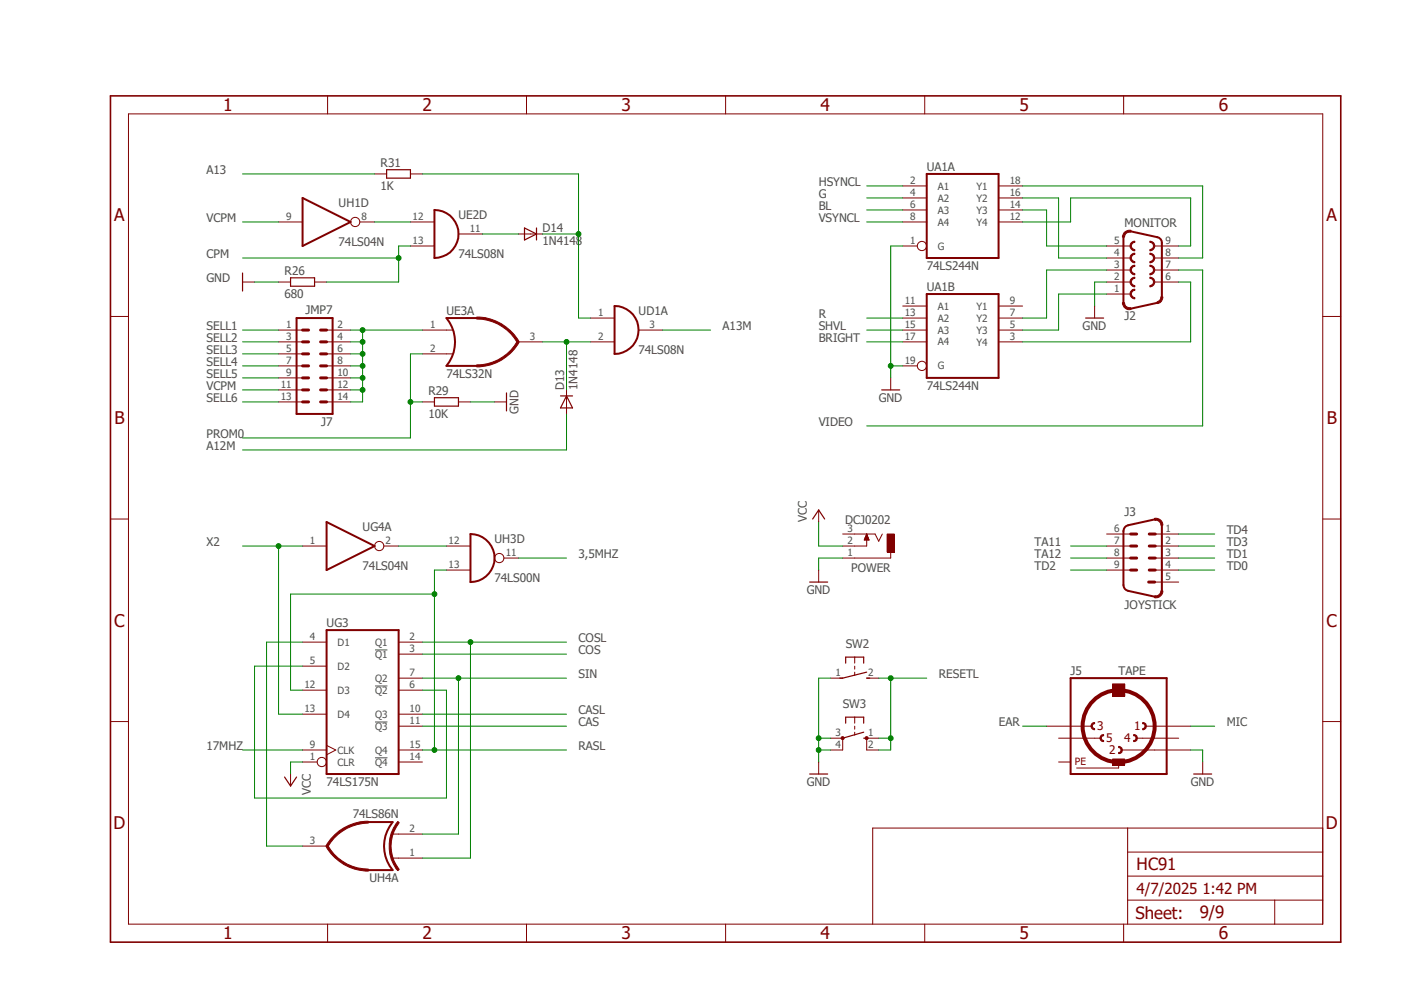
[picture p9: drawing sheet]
<svg xmlns="http://www.w3.org/2000/svg" width="297mm" height="210mm" viewBox="0 0 297 210" stroke-linecap="round" stroke-linejoin="round" font-family="sans-serif">
<path d="M22.9 19.9l261.1 179.9M284 19.9l-261.1 179.9" fill="none" stroke="#fff" stroke-width=".21"/>
<path d="M79.3 137.5h2.7M79.3 145.1h2.7M79.3 152.7h2.7M79.3 160.3h2.7" fill="none" stroke="#505050" stroke-width=".21"/>
<g fill="none" stroke="#800000" stroke-width=".21">
<path d="M27.2 24.1h252.6v171.4h-252.6zM69.3 20.3v3.8M111.4 20.3v3.8M153.5 20.3v3.8M195.6 20.3v3.8M237.7 20.3v3.8M58.9 46.9h5.1M76.1 46.9h3.1M86.8 46.9h5.1M86.8 52h5.1M97 49.5h5.1M23.4 66.9h3.8"/>
<path d="M94.4 69.8h1.3M94.4 74.8h1.3M279.8 66.9h3.8M23.4 109.8h3.8M279.8 109.8h3.8M23.4 152.6h3.8M279.8 152.6h3.8M238.5 175.1v20.4M279.8 175.1h-95.2v20.4M69.3 195.5v3.8M111.4 195.5v3.8M153.5 195.5v3.8"/>
<path d="M195.6 195.5v3.8M237.7 195.5v3.8M238.5 190.4h41.3M238.5 185.3h41.3M238.5 180.2h41.3M269.7 190.4v5.1"/>
<circle cx="75.1" cy="46.9" r=".98"/>
</g>
<path d="M23.4 20.3h260.2v179h-260.2z" fill="none" stroke="#800000" stroke-width=".34"/>
<path d="M64 41.9l10.2 5-10.2 5.1zM91.9 44.4a5.1 5.1 0 0 1 5.1 5.1 5.1 5.1 0 0 1-5.1 5.1zM94.4 67.3h6.4M94.4 77.4h6.4" fill="none" stroke="#800000" stroke-width=".42"/>
<path d="M100.8 77.2a9.8 9.8 0 0 0 8.6-5l.4 .2a10.3 10.3 0 0 1-9 5.2z" fill-rule="evenodd" fill="#800000"/>
<path d="M100.8 77.2a9.8 9.8 0 0 0 8.6-5l.4 .2a10.3 10.3 0 0 1-9 5.2z" fill="none" stroke="#800000" stroke-width=".21"/>
<path d="M100.8 67.1a10.3 10.3 0 0 1 9 5.2l-.4 .2a9.9 9.9 0 0 0-8.6-5z" fill-rule="evenodd" fill="#800000"/>
<g fill="none" stroke="#800000" stroke-width=".21">
<path d="M79.2 36.8h2.6M86.8 36.8h2.6M51.3 59.6h2.5M58.9 59.6h2.6M66.5 59.6h2.6M109.7 49.5h5.1M58.9 69.8h5.1M58.9 74.8h5.1M58.9 72.3h5.1M58.9 77.4h5.1M58.9 79.9h5.1M69.1 69.8h5.1"/>
<path d="M69.1 74.8h5.1M69.1 72.3h5.1M69.1 77.4h5.1M69.1 79.9h5.1M89.4 69.8h5M89.4 74.8h5M100.8 67.1a10.3 10.3 0 0 1 9 5.2l-.4 .2a9.9 9.9 0 0 0-8.6-5zM109.7 72.3h5.1M124.9 72.3h5.1M124.9 67.3h5.1M135.1 69.8h5.1M58.9 85h5.1"/>
<path d="M58.9 82.5h5.1M69.1 85h5.1M69.1 82.5h5.1M89.4 85h2.5M97 85h2.5M104.6 85h2.5M119.8 82.5v5M64 115.5h5.1M81.2 115.5h3.1M94.4 115.5h5.1M106.6 118h3.1M64 135.8h5.1"/>
<path d="M84.3 135.8h5.1M84.3 138.3h5.1M94.4 120.6h5.1M64 140.9h5.1M64 146h5.1M64 158.6h5.1M64 151h5.1M69.1 157.6l1.9 1-1.9 1M84.3 146h5.1M84.3 143.4h5.1M84.3 158.6h5.1M84.3 151h5.1"/>
<path d="M84.3 153.6h5.1M64 161.2h3.1M83.1 176.4h1.2M84.3 161.2h5.1M83.1 181.5h1.2"/>
<circle cx="80.2" cy="115.5" r=".98"/>
<circle cx="105.6" cy="118" r=".98"/>
<circle cx="68.1" cy="161.2" r=".98"/>
</g>
<path d="M62.7 67.3h7.7v20.2h-7.7zM94.4 67.3a7.9 7.9 0 0 1 0 10.1M130 64.7a5.1 5.1 0 0 1 5.1 5.1 5.1 5.1 0 0 1-5.1 5zM69.1 110.4l10.1 5.1-10.1 5.1zM99.5 112.9a5.1 5.1 0 0 1 5.1 5.1 5.1 5.1 0 0 1-5.1 5.1zM69.1 133.3h15.2v30.4h-15.2zM78 173.9h5.1M78 184h5.1" fill="none" stroke="#800000" stroke-width=".42"/>
<path d="M81.8 35.9h5v1.8h-5zM51.3 57.7v3.9M61.5 58.8h5v1.7h-5zM111 48.2l2.5 1.3-2.5 1.3zM113.5 48.2v2.6M91.9 84.1h5.1v1.8h-5.1zM107.1 83.1v3.8M118.6 83.7h2.5M119.8 83.7l1.3 2.6h-2.5z" fill="none" stroke="#800000" stroke-width=".25"/>
<g fill="none" stroke="#800000" stroke-width=".64">
<path d="M64 74.8h1.3M64 72.3h1.3M64 69.8h1.3M64 79.9h1.3M64 77.4h1.3M67.8 74.8h1.3M67.8 72.3h1.3M67.8 69.8h1.3M67.8 79.9h1.3M67.8 77.4h1.3M64 82.5h1.3M64 85h1.3"/>
<path d="M67.8 82.5h1.3M67.8 85h1.3"/>
</g>
<path d="M70.8 176.5a10.3 10.3 0 0 1 7.1-2.8v.4a10 10 0 0 0-8.6 5l-.3-.2 1-1.5z" fill-rule="evenodd" fill="#800000"/>
<path d="M70.8 176.5a10.3 10.3 0 0 1 7.1-2.8v.4a10 10 0 0 0-8.6 5l-.3-.2 1-1.5z" fill="none" stroke="#800000" stroke-width=".21"/>
<path d="M69 179l.3-.2a9.9 9.9 0 0 0 8.6 5v.4a10.2 10.2 0 0 1-8.9-5.2z" fill-rule="evenodd" fill="#800000"/>
<path d="M69 179l.3-.2a9.9 9.9 0 0 0 8.6 5v.4a10.2 10.2 0 0 1-8.9-5.2z" fill="none" stroke="#800000" stroke-width=".21"/>
<path d="M83.1 173.9a8 8 0 0 0 0 10.1" fill="none" stroke="#800000" stroke-width=".42"/>
<path d="M84.2 173.7l.3 .3a7.9 7.9 0 0 0 0 9.9l-.3 .2a8.3 8.3 0 0 1 0-10.4z" fill-rule="evenodd" fill="#800000"/>
<path d="M180.8 112.9h4.3l.8 1.6 .7-1.6M183.3 112.9v2.6h-2.5M188.4 116.8v1.2h-7.6M61.5 163.7v2.5M64 178.9h5.1M84.2 173.7l.3 .3a7.9 7.9 0 0 0 0 9.9l-.3 .2a8.3 8.3 0 0 1 0-10.4zM84.3 176.4h5.1M84.3 181.5h5.1" fill="none" stroke="#800000" stroke-width=".21"/>
<path d="M60.2 164.3l1.3 1.9 1.2-1.9" fill="none" stroke="#800000" stroke-width=".25"/>
<path d="M187.7 112.9h1.5v3.9h-1.5z" fill-rule="evenodd" fill="#800000"/>
<g fill="none" stroke="#800000" stroke-width=".21">
<path d="M178.3 118h2.5M178.3 115.5h2.5M178.3 112.9h2.5M182.8 114.2h1M182.9 114.1h.9M182.9 114h.8M183 113.9h.7M183 113.8h.7M183 113.7h.6M183 113.6h.6M183.1 113.5h.5M183.1 113.5h.4"/>
<path d="M183.2 113.4h.3M183.2 113.3h.3M183.3 113.2h.1M183.3 113.1h.1M183.3 113h.1M183.3 112.9l.6 1.3h-1.1zM187.7 112.9h1.5v3.9h-1.5zM178.3 156.1v2.5M180.8 151.7v1.3M180.8 153.6v.6M180.8 154.9v.6M183.3 156.1v2.5"/>
</g>
<path d="M178.9 153v-1.3h3.8v1.3M182.7 156.1h.6M182.7 154.9l-4.4 1.2" fill="none" stroke="#800000" stroke-width=".25"/>
<path d="M178 155.9h.5l.1 .2-.1 .2h-.5z" fill-rule="evenodd" fill="#800000"/>
<path d="M178 155.9h.5l.1 .2-.1 .2h-.5z" fill="none" stroke="#800000" stroke-width=".21"/>
<path d="M183.1 155.9h.5l.1 .2-.1 .2h-.5z" fill-rule="evenodd" fill="#800000"/>
<path d="M180.8 139v1.3M175.7 156.1h2.6M175.7 158.6h2.6M175.7 143.4h2.6M180.8 140.9v.6M180.8 142.2v.6M183.1 155.9h.5l.1 .2-.1 .2h-.5zM183.3 156.1h2.6M183.3 158.6h2.6M183.3 143.4h2.6" fill="none" stroke="#800000" stroke-width=".21"/>
<path d="M178.9 140.3v-1.3h3.8v1.3M183.3 142.2l-5 1.2h-.7M183.3 143.4h.7" fill="none" stroke="#800000" stroke-width=".25"/>
<path d="M232.7 156.1h.3l.1 .4 .4 .1v.2a.68 .68 0 0 1-.8-.7z" fill-rule="evenodd" fill="#800000"/>
<path d="M232.7 156.1h.3l.1 .4 .4 .1v.2a.68 .68 0 0 1-.8-.7z" fill="none" stroke="#800000" stroke-width=".21"/>
<path d="M232.8 155.7l.7-.3v.2l-.4 .1-.1 .4h-.3z" fill-rule="evenodd" fill="#800000"/>
<path d="M232.8 155.7l.7-.3v.2l-.4 .1-.1 .4h-.3z" fill="none" stroke="#800000" stroke-width=".21"/>
<path d="M241.7 152.8a.68 .68 0 0 1 .8 .8h-.3a.45 .45 0 0 0-.5-.5z" fill-rule="evenodd" fill="#800000"/>
<path d="M241.7 152.8a.68 .68 0 0 1 .8 .8h-.3a.45 .45 0 0 0-.5-.5z" fill="none" stroke="#800000" stroke-width=".21"/>
<path d="M241.7 154.1l.4-.2 .1-.3h.3a.68 .68 0 0 1-.8 .7z" fill-rule="evenodd" fill="#800000"/>
<path d="M241.7 154.1l.4-.2 .1-.3h.3a.68 .68 0 0 1-.8 .7z" fill="none" stroke="#800000" stroke-width=".21"/>
<path d="M230.8 153.6h.3l.1 .3 .4 .2v.2a.76 .76 0 0 1-.8-.7z" fill-rule="evenodd" fill="#800000"/>
<path d="M230.8 153.6h.3l.1 .3 .4 .2v.2a.76 .76 0 0 1-.8-.7z" fill="none" stroke="#800000" stroke-width=".21"/>
<path d="M230.9 153.1l.7-.3v.3l-.4 .1-.1 .4h-.3z" fill-rule="evenodd" fill="#800000"/>
<path d="M230.9 153.1l.7-.3v.3l-.4 .1-.1 .4h-.3z" fill="none" stroke="#800000" stroke-width=".21"/>
<path d="M236.6 157.9a.76 .76 0 0 1 .8 .7h-.2l-.2-.3-.4-.2z" fill-rule="evenodd" fill="#800000"/>
<path d="M236.6 157.9a.76 .76 0 0 1 .8 .7h-.2l-.2-.3-.4-.2z" fill="none" stroke="#800000" stroke-width=".21"/>
<path d="M236.6 159.1a.45 .45 0 0 0 .6-.5h.2a.65 .65 0 0 1-.8 .8z" fill-rule="evenodd" fill="#800000"/>
<path d="M236.6 159.1a.45 .45 0 0 0 .6-.5h.2a.65 .65 0 0 1-.8 .8z" fill="none" stroke="#800000" stroke-width=".21"/>
<path d="M239.8 155.4a.68 .68 0 0 1 .8 .7h-.3a.45 .45 0 0 0-.5-.5z" fill-rule="evenodd" fill="#800000"/>
<path d="M239.8 155.4a.68 .68 0 0 1 .8 .7h-.3a.45 .45 0 0 0-.5-.5z" fill="none" stroke="#800000" stroke-width=".21"/>
<path d="M239.8 156.6a.44 .44 0 0 0 .5-.5h.3a.64 .64 0 0 1-.8 .7z" fill-rule="evenodd" fill="#800000"/>
<path d="M229 153.6h1.9M231.6 156.1h1.2M235.4 144.7h2.5v2.5h-2.5zM237.3 158.6h7M239.8 156.6a.44 .44 0 0 0 .5-.5h.3a.64 .64 0 0 1-.8 .7zM240.5 156.1h1.2M242.4 153.6h1.9M236.6 161.2v1.2h-8.8" fill="none" stroke="#800000" stroke-width=".21"/>
<path d="M226.5 143.4h20.3v20.3h-20.3z" fill="none" stroke="#800000" stroke-width=".42"/>
<circle cx="236.6" cy="153.6" r="7.6" fill="none" stroke="#800000" stroke-width=".85"/>
<path d="M235.4 144.7h2.5v2.5h-2.5z" fill-rule="evenodd" fill="#800000"/>
<path d="M235.4 144.7h2.5v2.5h-2.5z" fill="none" stroke="#800000" stroke-width=".21"/>
<path d="M235.4 160.5h2.5v1.3h-2.5z" fill-rule="evenodd" fill="#800000"/>
<g fill="none" stroke="#800000" stroke-width=".21">
<path d="M191 39.3h5M211.2 39.3h5.1M191 52h3.1M191 41.9h5M191 44.4h5M191 46.9h5M211.2 41.9h5.1M211.2 44.4h5.1M211.2 46.9h5.1M188.4 79.9v2.6M191 77.4h3.1M191 64.7h5"/>
<path d="M191 67.3h5M191 69.8h5M191 72.3h5M211.2 64.7h5.1M211.2 67.3h5.1M211.2 69.8h5.1M211.2 72.3h5.1M231.6 64.7v2.6M173.2 107.9v2.5M173.2 120.6v2.5M221.4 153.6h7.6M223.9 156.1h7.7"/>
<path d="M241.7 156.1h7.6M244.3 153.6h7.6M244.3 158.6h7.6M173.2 161.2v2.5M223.9 161.2h2.6M235.4 160.5h2.5v1.3h-2.5zM254.4 161.2v2.5"/>
<circle cx="195" cy="52" r=".98"/>
<circle cx="195" cy="77.4" r=".98"/>
</g>
<path d="M229.7 67.3h3.8M186.5 82.5h3.8M171.9 109.8l1.3-1.9 1.3 1.9M171.3 123.1h3.8M171.3 163.7h3.8M252.5 163.7h3.8" fill="none" stroke="#800000" stroke-width=".25"/>
<path d="M196 36.8h15.2v17.8h-15.2zM196 62.2h15.2v17.7h-15.2z" fill="none" stroke="#800000" stroke-width=".42"/>
<path d="M239.3 59l.6-.4h.2v.3a.76 .76 0 0 0-.8 .7 .76 .76 0 0 0 .8 .8v.3a1.04 1.04 0 0 1-.9-.6 1.04 1.04 0 0 1 .1-1.1z" fill-rule="evenodd" fill="#800000"/>
<path d="M239.3 59l.6-.4h.2v.3a.76 .76 0 0 0-.8 .7 .76 .76 0 0 0 .8 .8v.3a1.04 1.04 0 0 1-.9-.6 1.04 1.04 0 0 1 .1-1.1z" fill="none" stroke="#800000" stroke-width=".21"/>
<path d="M243.2 58.6a1.02 1.02 0 0 1 1.1 1 1.02 1.02 0 0 1-1.1 1.1v-.3a.76 .76 0 0 0 .8-.8 .76 .76 0 0 0-.8-.7z" fill-rule="evenodd" fill="#800000"/>
<path d="M243.2 58.6a1.02 1.02 0 0 1 1.1 1 1.02 1.02 0 0 1-1.1 1.1v-.3a.76 .76 0 0 0 .8-.8 .76 .76 0 0 0-.8-.7z" fill="none" stroke="#800000" stroke-width=".21"/>
<path d="M239.3 61.5l.6-.3h.2v.2a.76 .76 0 0 0-.8 .8 .76 .76 0 0 0 .8 .7v.3a1.04 1.04 0 0 1-.9-.6 1.04 1.04 0 0 1 .1-1.1z" fill-rule="evenodd" fill="#800000"/>
<path d="M239.3 61.5l.6-.3h.2v.2a.76 .76 0 0 0-.8 .8 .76 .76 0 0 0 .8 .7v.3a1.04 1.04 0 0 1-.9-.6 1.04 1.04 0 0 1 .1-1.1z" fill="none" stroke="#800000" stroke-width=".21"/>
<path d="M243.2 53.6a1.02 1.02 0 0 1 1.1 1 1.02 1.02 0 0 1-1.1 1v-.3a.76 .76 0 0 0 .8-.7 .76 .76 0 0 0-.8-.8z" fill-rule="evenodd" fill="#800000"/>
<path d="M243.2 53.6a1.02 1.02 0 0 1 1.1 1 1.02 1.02 0 0 1-1.1 1v-.3a.76 .76 0 0 0 .8-.7 .76 .76 0 0 0-.8-.8z" fill="none" stroke="#800000" stroke-width=".21"/>
<path d="M239.3 56.4l.6-.3h.2v.2a.76 .76 0 0 0-.8 .8 .76 .76 0 0 0 .8 .8v.2a1.04 1.04 0 0 1-.9-.6 1.04 1.04 0 0 1 .1-1.1z" fill-rule="evenodd" fill="#800000"/>
<path d="M239.3 56.4l.6-.3h.2v.2a.76 .76 0 0 0-.8 .8 .76 .76 0 0 0 .8 .8v.2a1.04 1.04 0 0 1-.9-.6 1.04 1.04 0 0 1 .1-1.1z" fill="none" stroke="#800000" stroke-width=".21"/>
<path d="M243.2 56.1a1.02 1.02 0 0 1 1.1 1 1.02 1.02 0 0 1-1.1 1v-.2a.76 .76 0 0 0 .8-.8 .76 .76 0 0 0-.8-.8z" fill-rule="evenodd" fill="#800000"/>
<path d="M243.2 56.1a1.02 1.02 0 0 1 1.1 1 1.02 1.02 0 0 1-1.1 1v-.2a.76 .76 0 0 0 .8-.8 .76 .76 0 0 0-.8-.8z" fill="none" stroke="#800000" stroke-width=".21"/>
<path d="M239.3 53.9l.6-.3h.2v.2a.76 .76 0 0 0-.8 .8 .76 .76 0 0 0 .8 .7v.3a1.04 1.04 0 0 1-.9-.6 1.04 1.04 0 0 1 .1-1.1z" fill-rule="evenodd" fill="#800000"/>
<path d="M239.3 53.9l.6-.3h.2v.2a.76 .76 0 0 0-.8 .8 .76 .76 0 0 0 .8 .7v.3a1.04 1.04 0 0 1-.9-.6 1.04 1.04 0 0 1 .1-1.1z" fill="none" stroke="#800000" stroke-width=".21"/>
<path d="M243.2 51a1.02 1.02 0 0 1 1.1 1 1.02 1.02 0 0 1-1.1 1v-.2a.76 .76 0 0 0 .8-.8 .76 .76 0 0 0-.8-.7z" fill-rule="evenodd" fill="#800000"/>
<path d="M243.2 51a1.02 1.02 0 0 1 1.1 1 1.02 1.02 0 0 1-1.1 1v-.2a.76 .76 0 0 0 .8-.8 .76 .76 0 0 0-.8-.7z" fill="none" stroke="#800000" stroke-width=".21"/>
<path d="M239.3 51.4l.6-.4h.2v.3a.76 .76 0 0 0-.8 .7 .76 .76 0 0 0 .8 .8v.2a1.04 1.04 0 0 1-.9-.6 1.04 1.04 0 0 1 .1-1z" fill-rule="evenodd" fill="#800000"/>
<path d="M239.3 51.4l.6-.4h.2v.3a.76 .76 0 0 0-.8 .7 .76 .76 0 0 0 .8 .8v.2a1.04 1.04 0 0 1-.9-.6 1.04 1.04 0 0 1 .1-1z" fill="none" stroke="#800000" stroke-width=".21"/>
<path d="M237.4 64h.5a1.06 1.06 0 0 0 1.3 1.1l.1 .3a1.45 1.45 0 0 1-1.9-1.4z" fill-rule="evenodd" fill="#800000"/>
<path d="M237.4 64h.5a1.06 1.06 0 0 0 1.3 1.1l.1 .3a1.45 1.45 0 0 1-1.9-1.4z" fill="none" stroke="#800000" stroke-width=".21"/>
<path d="M244.8 64.1l-5.6 1.2" fill="none" stroke="#800000" stroke-width=".42"/>
<path d="M245.6 62.8h.4v.2a1.4 1.4 0 0 1-1.1 1.2l-.1-.4a1.04 1.04 0 0 0 .8-1z" fill-rule="evenodd" fill="#800000"/>
<path d="M245.6 62.8h.4v.2a1.4 1.4 0 0 1-1.1 1.2l-.1-.4a1.04 1.04 0 0 0 .8-1z" fill="none" stroke="#800000" stroke-width=".21"/>
<path d="M237.7 50.2v13.8M239.2 48.9l5.6 1.3a1.17 1.17 0 0 1 1 1.2v11.4" fill="none" stroke="#800000" stroke-width=".42"/>
<path d="M237.8 49.1a1.54 1.54 0 0 1 1.5-.4l-.1 .4a1.1 1.1 0 0 0-1.3 1.1h-.5z" fill-rule="evenodd" fill="#800000"/>
<path d="M234.1 59.6h5.1M234.1 57.1h5.1M234.1 54.6h5.1M234.1 52h5.1M237.8 49.1a1.54 1.54 0 0 1 1.5-.4l-.1 .4a1.1 1.1 0 0 0-1.3 1.1h-.5zM244.3 59.6h5M244.3 57.1h5M244.3 54.6h5M244.3 52h5M234.1 62.2h5.1" fill="none" stroke="#800000" stroke-width=".21"/>
<path d="M239.2 112.9h1.3M239.2 115.5h1.3M239.2 118h1.3M243.1 112.9h1.3M243.1 115.5h1.3M243.1 118h1.3M239.2 120.6h1.3M243 123.1h1.3M243.1 120.6h1.3" fill="none" stroke="#800000" stroke-width=".64"/>
<path d="M244.3 126a1.02 1.02 0 0 0 1.3-1h.4a1.49 1.49 0 0 1-1.8 1.4z" fill-rule="evenodd" fill="#800000"/>
<path d="M244.3 126a1.02 1.02 0 0 0 1.3-1h.4a1.49 1.49 0 0 1-1.8 1.4z" fill="none" stroke="#800000" stroke-width=".21"/>
<path d="M244.3 109.9l-5.6 1.2a1.26 1.26 0 0 0-1 1.2v11.4a1.26 1.26 0 0 0 1 1.3l5.6 1.2M245.8 111.1v13.9" fill="none" stroke="#800000" stroke-width=".42"/>
<path d="M244.2 109.6a1.46 1.46 0 0 1 1.8 1.5h-.4a1.05 1.05 0 0 0-1.3-1z" fill-rule="evenodd" fill="#800000"/>
<path d="M234.1 112.9h5.1M234.1 115.5h5.1M234.1 118h5.1M244.2 109.6a1.46 1.46 0 0 1 1.8 1.5h-.4a1.05 1.05 0 0 0-1.3-1zM244.3 112.9h5M244.3 115.5h5M244.3 118h5M234.1 120.6h5.1M244.3 120.6h5M244.3 123.1h5" fill="none" stroke="#800000" stroke-width=".21"/>
<path d="M51.3 46.9h7.6M51.3 69.8h7.6M51.3 72.3h7.6M51.3 74.8h7.6M51.3 77.4h7.6M51.3 79.9h7.6M74.2 69.8h2.5v15.2h-2.5M74.2 72.3h2.5M51.3 82.5h7.6M51.3 85h7.6" fill="none" stroke="#008000" stroke-width=".21"/>
<circle cx="76.7" cy="72.3" r=".51" fill="#008000"/>
<g fill="none" stroke="#008000" stroke-width=".21">
<path d="M74.2 74.8h2.5"/>
<circle cx="76.7" cy="72.3" r=".51"/>
</g>
<circle cx="76.7" cy="74.8" r=".51" fill="#008000"/>
<g fill="none" stroke="#008000" stroke-width=".21">
<path d="M74.2 77.4h2.5"/>
<circle cx="76.7" cy="74.8" r=".51"/>
</g>
<circle cx="76.7" cy="77.4" r=".51" fill="#008000"/>
<g fill="none" stroke="#008000" stroke-width=".21">
<path d="M74.2 79.9h2.5"/>
<circle cx="76.7" cy="77.4" r=".51"/>
</g>
<circle cx="76.7" cy="79.9" r=".51" fill="#008000"/>
<g fill="none" stroke="#008000" stroke-width=".21">
<path d="M74.2 82.5h2.5"/>
<circle cx="76.7" cy="79.9" r=".51"/>
</g>
<circle cx="76.7" cy="82.5" r=".51" fill="#008000"/>
<g fill="none" stroke="#008000" stroke-width=".21">
<path d="M76.7 69.8h12.7"/>
<circle cx="76.7" cy="82.5" r=".51"/>
</g>
<circle cx="76.7" cy="69.8" r=".51" fill="#008000"/>
<g fill="none" stroke="#008000" stroke-width=".21">
<path d="M89.4 36.8h33v30.5h2.5M79.2 46.9h7.6M102.1 49.5h7.6M114.8 49.5h7.6"/>
<circle cx="76.7" cy="69.8" r=".51"/>
</g>
<circle cx="122.4" cy="49.5" r=".51" fill="#008000"/>
<g fill="none" stroke="#008000" stroke-width=".21">
<path d="M51.3 36.8h27.9M51.3 54.6h33M86.8 52h-2.5v7.6h-15.2"/>
<circle cx="122.4" cy="49.5" r=".51"/>
</g>
<circle cx="84.3" cy="54.6" r=".51" fill="#008000"/>
<g fill="none" stroke="#008000" stroke-width=".21">
<path d="M53.8 59.6h5.1M99.5 85h5.1M173.2 156.1h2.5M175.7 143.4h-2.5v15.2h2.5"/>
<circle cx="84.3" cy="54.6" r=".51"/>
</g>
<circle cx="173.2" cy="156.1" r=".51" fill="#008000"/>
<g fill="none" stroke="#008000" stroke-width=".21">
<path d="M173.2 158.6v2.6"/>
<circle cx="173.2" cy="156.1" r=".51"/>
</g>
<circle cx="173.2" cy="158.6" r=".51" fill="#008000"/>
<g fill="none" stroke="#008000" stroke-width=".21">
<path d="M191 52h-2.6v27.9M188.4 77.4h2.6M178.3 118h-5.1v2.6M251.9 158.6h2.5v2.6"/>
<circle cx="173.2" cy="158.6" r=".51"/>
</g>
<circle cx="188.4" cy="77.4" r=".51" fill="#008000"/>
<g fill="none" stroke="#008000" stroke-width=".21">
<path d="M234.1 59.6h-2.5v5.1M114.8 72.3h10.1M119.8 72.3v10.2M119.8 87.5v7.7h-68.5"/>
<circle cx="188.4" cy="77.4" r=".51"/>
</g>
<circle cx="119.8" cy="72.3" r=".51" fill="#008000"/>
<g fill="none" stroke="#008000" stroke-width=".21">
<path d="M89.4 74.8h-2.6v17.8h-35.5M86.8 85h2.6"/>
<circle cx="119.8" cy="72.3" r=".51"/>
</g>
<circle cx="86.8" cy="85" r=".51" fill="#008000"/>
<g fill="none" stroke="#008000" stroke-width=".21">
<path d="M140.2 69.8h10.1M173.2 110.4v5.1h5.1M91.9 125.6h-30.4v20.4h2.5M94.4 120.6h-2.5v38h-2.5M64 161.2h-2.5v2.5"/>
<circle cx="86.8" cy="85" r=".51"/>
</g>
<circle cx="91.9" cy="125.6" r=".51" fill="#008000"/>
<g fill="none" stroke="#008000" stroke-width=".21">
<path d="M91.9 158.6h27.9"/>
<circle cx="91.9" cy="125.6" r=".51"/>
</g>
<circle cx="91.9" cy="158.6" r=".51" fill="#008000"/>
<g fill="none" stroke="#008000" stroke-width=".21">
<path d="M51.3 115.5h12.7M58.9 115.5v35.5h5.1M84.3 115.5h10.1"/>
<circle cx="91.9" cy="158.6" r=".51"/>
</g>
<circle cx="58.9" cy="115.5" r=".51" fill="#008000"/>
<g fill="none" stroke="#008000" stroke-width=".21">
<path d="M64 135.8h-7.6v43.1h7.6M51.3 158.6h12.7M64 140.9h-10.2v27.9h40.6v-22.8h-5M89.4 143.4h30.4M97 143.4v33h-7.6"/>
<circle cx="58.9" cy="115.5" r=".51"/>
</g>
<circle cx="97" cy="143.4" r=".51" fill="#008000"/>
<g fill="none" stroke="#008000" stroke-width=".21">
<path d="M89.4 135.8h30.4M99.5 135.8v45.7h-10.1"/>
<circle cx="97" cy="143.4" r=".51"/>
</g>
<circle cx="99.5" cy="135.8" r=".51" fill="#008000"/>
<g fill="none" stroke="#008000" stroke-width=".21">
<path d="M109.7 118h10.1M89.4 138.3h30.4M89.4 151h30.4M89.4 153.6h30.4M185.9 143.4h2.5v15.2h-2.5M185.9 156.1h2.5"/>
<circle cx="99.5" cy="135.8" r=".51"/>
</g>
<circle cx="188.4" cy="156.1" r=".51" fill="#008000"/>
<g fill="none" stroke="#008000" stroke-width=".21">
<path d="M188.4 143.4h7.6"/>
<circle cx="188.4" cy="156.1" r=".51"/>
</g>
<circle cx="188.4" cy="143.4" r=".51" fill="#008000"/>
<g fill="none" stroke="#008000" stroke-width=".21">
<path d="M183.3 39.3h7.7M216.3 39.3h38.1v15.3h-5.1M183.3 41.9h7.7M183.3 44.4h7.7M183.3 46.9h7.7M216.3 41.9h7.6v12.7h10.2M216.3 46.9h10.2v-5h25.4v10.1h-2.6M216.3 44.4h5.1v7.6h12.7M234.1 57.1h-12.7v10.2h-5.1M249.3 59.6h2.6v12.7h-35.6M249.3 57.1h5.1v33h-71.1M183.3 72.3h7.7"/>
<path d="M183.3 69.8h7.7M183.3 67.3h7.7M234.1 62.2h-10.2v7.6h-7.6M226.5 115.5h7.6M226.5 118h7.6M249.3 115.5h7.7M249.3 118h7.7M249.3 112.9h7.7M226.5 120.6h7.6M249.3 120.6h7.7M216.3 153.6h5.1M251.9 153.6h5.1"/>
<circle cx="188.4" cy="143.4" r=".51"/>
</g>
<g font-size="3.7" fill="#800000">
<text x="47.2" y="23.5">1</text>
<text x="89.4" y="23.5">2</text>
<text x="131.5" y="23.5">3</text>
<text x="173.6" y="23.5">4</text>
<text x="215.7" y="23.5">5</text>
<text x="257.8" y="23.5">6</text>
<text x="24.2" y="46.8">A</text>
<text x="280.6" y="46.8">A</text>
<text x="24.2" y="89.7">B</text>
<text x="280.7" y="89.7">B</text>
<text x="24.2" y="132.5">C</text>
<text x="280.6" y="132.5">C</text>
<text x="24" y="175.3">D</text>
<text x="280.5" y="175.3">D</text>
<text x="47.2" y="198.7">1</text>
<text x="89.4" y="198.7">2</text>
<text x="131.5" y="198.7">3</text>
<text x="173.6" y="198.7">4</text>
<text x="215.7" y="198.7">5</text>
<text x="257.8" y="198.7">6</text>
</g>
<g font-size="3.6" fill="#800000">
<text x="240.5" y="184">HC91</text>
<text x="240.2" y="194.3">Sheet:</text>
<text x="253.8" y="194.2">9/9</text>
</g>
<text font-size="3.2" fill="#800000" x="240.5" y="189.1">4/7/2025 1:42 PM</text>
<g font-size="2.5" fill="#505050">
<text x="80.5" y="35.3">R31</text>
<text x="43.7" y="36.8">A13</text>
<text x="80.5" y="40.1">1K</text>
<text x="173.2" y="39.3">HSYNCL</text>
<text x="173.2" y="41.9">G</text>
<text x="196" y="36.2">UA1A</text>
<text x="43.7" y="46.9">VCPM</text>
<text x="71.6" y="43.8">UH1D</text>
<text x="97" y="46.3">UE2D</text>
<text x="173.2" y="44.4">BL</text>
<text x="173.2" y="46.9">VSYNCL</text>
<text x="71.6" y="52">74LS04N</text>
<text x="114.8" y="51.8">1N4148</text>
<text x="114.8" y="49">D14</text>
<text x="237.9" y="48.1">MONITOR</text>
<text x="43.7" y="59.6">GND</text>
<text x="43.7" y="54.6">CPM</text>
<text x="60.2" y="58.1">R26</text>
<text x="97" y="54.6">74LS08N</text>
<text x="196" y="57.1">74LS244N</text>
<text x="60.2" y="63">680</text>
<text x="196" y="61.6">UA1B</text>
<text x="43.7" y="69.8">SELL1</text>
<text x="64.6" y="66.5">JMP7</text>
<text x="94.4" y="66.6">UE3A</text>
<text x="135.1" y="66.6">UD1A</text>
<text x="152.9" y="69.8">A13M</text>
<text x="173.2" y="69.8">SHVL</text>
<text x="173.2" y="67.3">R</text>
<text x="229" y="69.8">GND</text>
<text x="237.9" y="67.8">J2</text>
<text x="43.7" y="72.3">SELL2</text>
<text x="43.7" y="74.8">SELL3</text>
<text x="43.7" y="77.4">SELL4</text>
<text x="135.1" y="74.8">74LS08N</text>
<text x="173.2" y="72.3">BRIGHT</text>
<text x="43.7" y="79.9">SELL5</text>
<text x="43.7" y="82.5">VCPM</text>
<text x="90.6" y="83.5">R29</text>
<text x="94.4" y="79.9">74LS32N</text>
<text x="119.4" y="82.5" transform="rotate(-90 119.4 82.5)">D13</text>
<text x="122.2" y="82.5" transform="rotate(-90 122.2 82.5)">1N4148</text>
<text x="196" y="82.5">74LS244N</text>
<text x="43.7" y="85">SELL6</text>
<text x="90.6" y="88.3">10K</text>
<text x="109.7" y="87.5" transform="rotate(-90 109.7 87.5)">GND</text>
<text x="185.9" y="85">GND</text>
<text x="43.7" y="95.2">A12M</text>
<text x="43.7" y="92.6">PROM0</text>
<text x="67.9" y="90.1">J7</text>
<text x="173.2" y="90.1">VIDEO</text>
<text x="76.7" y="112.3">UG4A</text>
<text x="170.6" y="110.4" transform="rotate(-90 170.6 110.4)">VCC</text>
<text x="178.8" y="110.9">DCJ0202</text>
<text x="237.9" y="109.1">J3</text>
<text x="259.5" y="112.9">TD4</text>
<text x="43.7" y="115.5">X2</text>
<text x="104.6" y="114.9">UH3D</text>
<text x="122.4" y="118">3,5MHZ</text>
<text x="218.9" y="115.5">TA11</text>
<text x="218.9" y="118">TA12</text>
<text x="259.5" y="118">TD1</text>
<text x="259.5" y="115.5">TD3</text>
<text x="76.7" y="120.6">74LS04N</text>
<text x="104.6" y="123.1">74LS00N</text>
<text x="170.6" y="125.6">GND</text>
<text x="180" y="121.1">POWER</text>
<text x="218.9" y="120.6">TD2</text>
<text x="259.5" y="120.6">TD0</text>
<text x="237.9" y="128.8">JOYSTICK</text>
<text x="69.1" y="132.6">UG3</text>
<text x="122.4" y="135.8">COSL</text>
<text x="178.9" y="137.1">SW2</text>
<text x="122.4" y="143.4">SIN</text>
<text x="122.4" y="138.3">COS</text>
<text x="198.6" y="143.4">RESETL</text>
<text x="226.5" y="142.8">J5</text>
<text x="236.6" y="142.8">TAPE</text>
<text x="178.3" y="149.8">SW3</text>
<text x="122.4" y="151">CASL</text>
<text x="122.4" y="153.6">CAS</text>
<text x="211.3" y="153.6">EAR</text>
<text x="259.5" y="153.6">MIC</text>
<text x="43.7" y="158.7">17MHZ</text>
<text x="122.4" y="158.7">RASL</text>
<text x="69.1" y="166.2">74LS175N</text>
<text x="170.6" y="166.2">GND</text>
<text x="251.9" y="166.2">GND</text>
<text x="65.8" y="168.2" transform="rotate(-90 65.8 168.2)">VCC</text>
<text x="74.6" y="173.1">74LS86N</text>
<text x="78.1" y="186.4">UH4A</text>
</g>
<g font-size="2.5" fill="#800000">
<text x="232.1" y="154.3">3</text>
<text x="239.9" y="154.3">1</text>
<text x="234" y="157">5</text>
<text x="234.6" y="159.4">2</text>
<text x="237.8" y="156.9">4</text>
</g>
<g font-size="2.1" fill="#505050">
<text x="192.5" y="38.9">2</text>
<text x="192.5" y="41.5">4</text>
<text x="198.4" y="40.1">A1</text>
<text x="206.5" y="40.1">Y1</text>
<text x="213.6" y="41.5">16</text>
<text x="213.6" y="38.9">18</text>
<text x="60.5" y="46.6">9</text>
<text x="76.5" y="46.6">8</text>
<text x="87.3" y="46.6">12</text>
<text x="192.5" y="44">6</text>
<text x="192.5" y="46.6">8</text>
<text x="198.4" y="42.6">A2</text>
<text x="198.4" y="45.2">A3</text>
<text x="198.4" y="47.7">A4</text>
<text x="206.5" y="47.7">Y4</text>
<text x="206.5" y="45.2">Y3</text>
<text x="206.5" y="42.6">Y2</text>
<text x="213.6" y="46.6">12</text>
<text x="213.6" y="44">14</text>
<text x="87.3" y="51.6">13</text>
<text x="99.4" y="49.1">11</text>
<text x="192.5" y="51.6">1</text>
<text x="198.4" y="52.8">G</text>
<text x="235.7" y="51.6">5</text>
<text x="246.6" y="51.6">9</text>
<text x="235.7" y="59.3">2</text>
<text x="235.7" y="56.7">3</text>
<text x="235.7" y="54.2">4</text>
<text x="246.6" y="59.3">6</text>
<text x="246.6" y="56.7">7</text>
<text x="246.6" y="54.2">8</text>
<text x="191.4" y="64.3">11</text>
<text x="198.4" y="65.5">A1</text>
<text x="206.5" y="65.5">Y1</text>
<text x="213.6" y="64.3">9</text>
<text x="235.7" y="61.8">1</text>
<text x="60.5" y="69.4">1</text>
<text x="60.5" y="72">3</text>
<text x="71.4" y="69.4">2</text>
<text x="71.4" y="72">4</text>
<text x="91" y="69.4">1</text>
<text x="112.1" y="72">3</text>
<text x="126.5" y="66.9">1</text>
<text x="126.5" y="72">2</text>
<text x="137.4" y="69.4">3</text>
<text x="191.4" y="66.9">13</text>
<text x="191.4" y="69.4">15</text>
<text x="191.4" y="72">17</text>
<text x="198.4" y="68">A2</text>
<text x="198.4" y="70.6">A3</text>
<text x="206.5" y="70.6">Y3</text>
<text x="206.5" y="68">Y2</text>
<text x="213.6" y="72">3</text>
<text x="213.6" y="69.4">5</text>
<text x="213.6" y="66.9">7</text>
<text x="60.5" y="74.5">5</text>
<text x="60.5" y="77">7</text>
<text x="71.4" y="74.5">6</text>
<text x="71.4" y="77">8</text>
<text x="91" y="74.5">2</text>
<text x="191.4" y="77">19</text>
<text x="198.4" y="73.1">A4</text>
<text x="206.5" y="73.1">Y4</text>
<text x="59.4" y="82.1">11</text>
<text x="60.5" y="79.6">9</text>
<text x="71.4" y="79.6">10</text>
<text x="71.4" y="82.1">12</text>
<text x="198.4" y="78.1">G</text>
<text x="59.4" y="84.7">13</text>
<text x="71.4" y="84.7">14</text>
<text x="179.3" y="112.6">3</text>
<text x="235.7" y="112.6">6</text>
<text x="246.6" y="112.6">1</text>
<text x="65.6" y="115.1">1</text>
<text x="81.6" y="115.1">2</text>
<text x="94.9" y="115.1">12</text>
<text x="107" y="117.7">11</text>
<text x="179.3" y="117.7">1</text>
<text x="179.3" y="115.1">2</text>
<text x="235.7" y="115.1">7</text>
<text x="235.7" y="117.7">8</text>
<text x="246.6" y="115.1">2</text>
<text x="246.6" y="117.7">3</text>
<text x="94.9" y="120.2">13</text>
<text x="235.7" y="120.2">9</text>
<text x="246.6" y="120.2">4</text>
<text x="246.6" y="122.8">5</text>
<text x="65.6" y="135.4">4</text>
<text x="71.4" y="136.6">D1</text>
<text x="79.3" y="136.6">Q1</text>
<text x="86.7" y="135.4">2</text>
<text x="86.7" y="138">3</text>
<text x="65.6" y="140.5">5</text>
<text x="71.4" y="141.6">D2</text>
<text x="79.3" y="139.1">Q1</text>
<text x="86.7" y="143">7</text>
<text x="176.7" y="143">1</text>
<text x="183.7" y="143">2</text>
<text x="64.4" y="145.6">12</text>
<text x="71.4" y="146.7">D3</text>
<text x="79.3" y="146.7">Q2</text>
<text x="79.3" y="144.2">Q2</text>
<text x="86.7" y="145.6">6</text>
<text x="64.4" y="150.7">13</text>
<text x="71.4" y="151.8">D4</text>
<text x="79.3" y="151.8">Q3</text>
<text x="79.3" y="154.3">Q3</text>
<text x="86.7" y="150.7">10</text>
<text x="86.7" y="153.2">11</text>
<text x="176.7" y="155.7">3</text>
<text x="183.7" y="155.7">1</text>
<text x="65.6" y="160.8">1</text>
<text x="65.6" y="158.3">9</text>
<text x="71.4" y="161.9">CLR</text>
<text x="71.4" y="159.4">CLK</text>
<text x="79.3" y="161.9">Q4</text>
<text x="79.3" y="159.4">Q4</text>
<text x="86.7" y="160.8">14</text>
<text x="86.7" y="158.3">15</text>
<text x="176.7" y="158.3">4</text>
<text x="183.7" y="158.3">2</text>
<text x="65.6" y="178.6">3</text>
<text x="86.7" y="176.1">2</text>
<text x="86.7" y="181.1">1</text>
</g>
<text font-size="2.1" fill="#800000" x="227.4" y="161.8">PE</text>
</svg>
